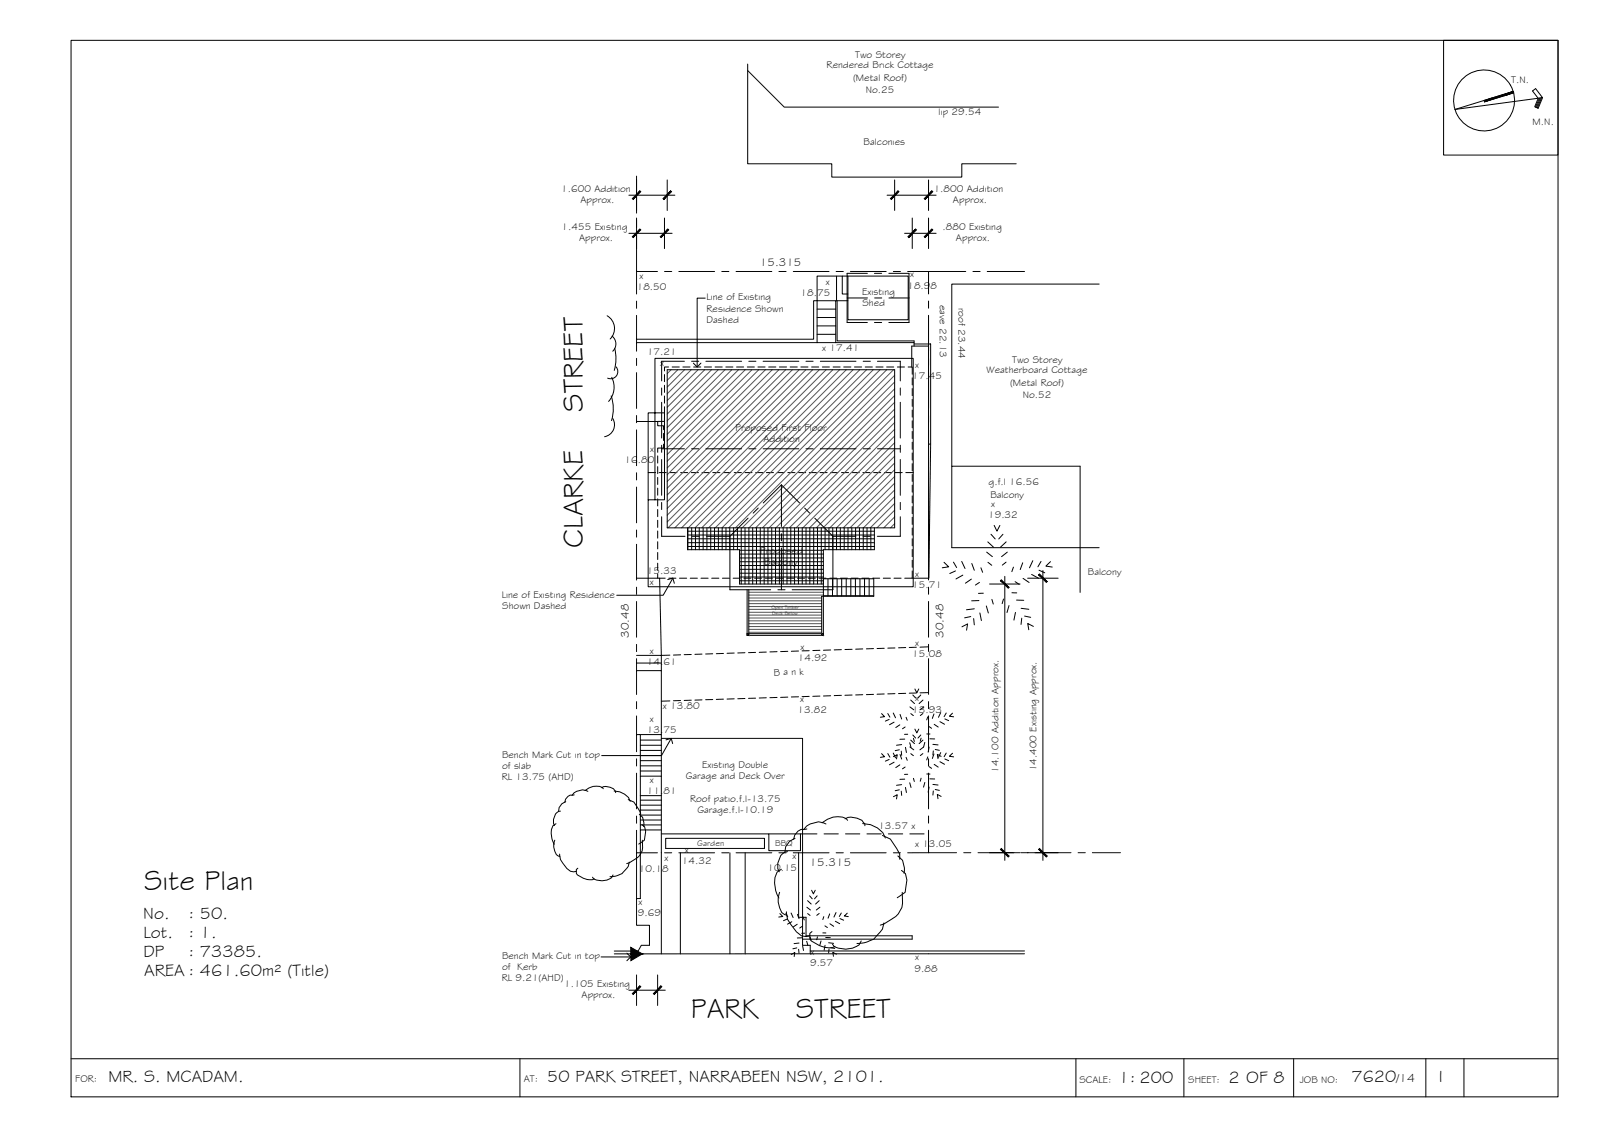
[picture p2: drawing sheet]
<svg xmlns="http://www.w3.org/2000/svg" width="420mm" height="297mm" viewBox="0 0 420 297" stroke-linecap="round" stroke-linejoin="round" font-family="sans-serif">
<!-- layer: BORDER -->
<g fill="none" stroke="#000" stroke-width=".26">
<path d="M18.6 10.6h390v277h-390zM378.6 10.6h30v30.1h-30zM396.9 24l-15.3 4.7 23-3.1-1.9-2.4-.8 .6 1.5 2-.9 2.2 .9 .4 1.2-2.8M397 24.3l-7.7 2.4M403.7 25.7l-1 2.4M404 25.7l-1 2.5M404.3 25.6l-1.1 2.7M18.6 277.6h390M136.4 277.6v10M282.2 277.6v10M310.5 277.6v10M339.3 277.6v10"/>
<path d="M374 277.6v10M383.9 277.6v10"/>
<circle cx="389.2" cy="26.3" r="8"/>
</g>
<g fill="#000" stroke="#000" stroke-width=".26">
<path d="M389.2 26.3l1.5-.4-1.4 .8zM389.3 26.7l1.4-.8 6.2-1.9z"/>
<path d="M389.3 26.7l6.2-1.9 1.4-.8zM395.5 24.8l1.4-.8 .1 .3z"/>
</g>
<!-- layer: DIMENSION -->
<g fill="none" stroke="#000" stroke-width=".26">
<path d="M164.9 51.2h12.1M166.9 47.2v8M166.9 57.2v8M174.3 57.2v8M175 47.2v8M232.6 51.2h12.9M234.6 47.2v8M239.3 57.2v8M243.5 47.2v8M243.5 57.2v8M164.9 61.2h11.4M237.2 61.2h8.3"/>
<path d="M259.5 153.1h8M263.5 151.1v74.5M269.5 151.6h8M273.5 149.6v76M259.5 223.6h8M269.5 223.6h8M164.9 259.6h9.6M166.9 255.6v8M172.5 255.6v8"/>
</g>
<!-- layer: 0 -->
<g fill="#000" stroke="#000" stroke-width=".26">
<path d="M167.8 50.1l-1.7 2.2 1.9-2zM167.8 50.1l-1.7 2.2-.3-.2z"/>
<path d="M173.9 52.1l.2 .2 1.8-2.2zM175.9 50.1l.2 .2-2 2z"/>
<path d="M235.5 50.1l-1.7 2.2 2-2zM235.5 50.1l-1.7 2.2-.3-.2z"/>
<path d="M242.4 52.1l.2 .2 1.8-2.2zM244.4 50.1l.2 .2-2 2z"/>
<path d="M167.8 60.1l-1.7 2.2 1.9-2zM167.8 60.1l-1.7 2.2-.3-.2z"/>
<path d="M173.2 62.1l.2 .2 1.8-2.2zM175.2 60.1l.2 .2-2 2z"/>
<path d="M240.1 60.1l-1.8 2.2 2.1-2zM238.1 62.1l2-2-1.8 2.2z"/>
<path d="M242.4 62.1l.2 .2 1.8-2.2zM244.4 60.1l.2 .2-2 2z"/>
<path d="M262.4 152.2l2 2 .2-.2zM262.6 152l2 2-2.2-1.8z"/>
<path d="M272.4 150.7l2 2 .2-.2zM272.4 150.7l.2-.2 2 2z"/>
<path d="M262.6 222.5l-.2 .2 2.2 1.8zM262.4 222.7l2.2 1.8-.2 .2z"/>
<path d="M272.4 222.7l2.2 1.8-2-2zM272.4 222.7l2.2 1.8-.2 .2z"/>
<path d="M167.8 258.5l-1.7 2.2 1.9-2zM167.8 258.5l-1.7 2.2-.3-.2z"/>
<path d="M173.4 258.5l-2 2 .2 .2zM173.4 258.5l.2 .2-2 2z"/>
</g>
<!-- layer: VEGSPREAD -->
<g fill="none" stroke="#000" stroke-width=".26">
<path d="M159.2 82.8a3.9 3.9 0 0 1 .8 6.1M160.4 98.9a5.6 5.6 0 0 1-.8 6.3M160.5 88.1a2.61 2.61 0 0 1 .2 4M161.2 91.3a11 11 0 0 1-.1 5.8M161.6 96.2a1.89 1.89 0 0 1 .1 2.3 1.89 1.89 0 0 1-2.3 .6M160.3 103.8a10.5 10.5 0 0 1 .1 6.5M160.7 109.7a3.2 3.2 0 0 1-2.1 4.8M260.7 137.7l.8 1.5 .7-1.5M247.6 147.4l1.2 1.2-1.7 .3M250.1 147.4l.8 1.4M250.6 149.7l-1.5 .7M252.2 147.2l.9 1.8"/>
<path d="M252.5 150.8l-1.8 1M254.8 151.8l-1.6 1.1M254.9 147.7l.6 1.8M255.5 159.6l-2 .3M256.7 157.5h-1.9M256.9 152.7l-1.1 .7M257.3 148.9l.4 1.1M257.9 155.5l-1.3 .1M258.7 158.9l.5 1.8M258.8 144.8l1.5 1.1M259.1 142.1l1.5 1.4M259.1 147.4l1 .8"/>
<path d="M259.9 140.1l1.1 1.2M260.1 157.1l.4 1.3M263 140.1l-1.1 1.2M263.2 157l-.4 1.3M263.9 147.4l-1 .8M263.9 142.1l-1.5 1.4M264.2 144.8l-1.5 1.1M264.6 158.8l-.5 1.8M265.4 155.4h1.3M265.8 148.7l-.4 1.2M266.2 152.5l1.1 .7M266.6 157.3l1.9 .1"/>
<path d="M267.8 159.5l2 .2M268.2 147.5l-.6 1.8M268.3 151.6l1.6 1.1M270.6 150.6l1.8 1M270.9 147l-.9 1.9M272.5 149.5l1.5 .7M273 147.2l-.8 1.4M275.5 147.2l-1.2 1.2 1.7 .3M252.3 164.3l1.5-.7-.3 1.6M254.6 161.6l-1.6 .4M255.4 162.2l.1 1.6M257 160.7l.4 2"/>
<path d="M266.3 160.6l-.4 2M268 162.1l-.2 1.6M268.7 161.5l1.6 .4M271 164.2l-1.5-.7 .3 1.6M231.2 187.1l.8 .8-1.1 .1M231.2 197.6l.8 .8-1.1 .2M232.8 187.1l.6 .9M232.8 197.6l.6 .9M233.2 188.6l-1 .5M233.2 199.1l-1 .5M234.3 186.9l.6 1.3M234.3 197.4l.6 1.3"/>
<path d="M234.3 198.4l1-.5-.2 1.1M234.5 189.3l-1.2 .7M234.5 199.8l-1.2 .7M235.9 196.6l-1.1 .2M236 190l-1.1 .7M236.1 187.3l.4 1.2M236.1 197.8l.4 1.2M236.4 196.9l.1 1.1M236.5 195.2l-1.4 .2M237.3 193.8h-1.3M237.4 190.6l-.7 .5M237.5 195.9l.2 1.4"/>
<path d="M237.6 188.1l.3 .7M237.6 198.6l.3 .7M238.1 192.5h-.9M238.6 194.7l.3 1.3M238.6 185.3l1.1 .8M238.6 195.8l1.1 .8M238.9 183.5l.9 1M238.9 194l.9 1M238.9 187.1l.7 .5M238.9 197.6l.7 .5M239.4 182.2l.7 .8M239.4 192.7l.7 .8"/>
<path d="M239.6 193.6l.2 .8M240 180.6l.5 1 .5-1M240 191.1l.5 1 .5-1M241.5 182.2l-.7 .8M241.5 192.7l-.7 .8M241.6 193.5l-.3 .8M242 187.1l-.6 .5M242 197.6l-.6 .5M242.1 183.5l-1 1M242.1 194l-1 1M242.3 185.3l-1 .8M242.3 195.8l-1 .8"/>
<path d="M242.6 194.6l-.4 1.3M243.1 192.4h.8M243.3 187.9l-.3 .8M243.3 198.4l-.3 .8M243.6 190.5l.7 .4M243.7 195.8l-.3 1.4M243.9 193.7h1.2M244.7 195.1l1.3 .2M244.8 196.9l-.1 1M244.9 187.2l-.4 1.2M244.9 197.7l-.4 1.2M245 189.9l1.1 .7"/>
<path d="M245.3 196.5l1.1 .2M246.5 189.2l1.2 .7M246.5 199.7l1.2 .7M246.7 186.8l-.6 1.3M246.7 197.3l-.6 1.3M246.8 198.3l-1-.5 .2 1.1M247.8 188.5l1 .4M247.8 199l1 .4M248.2 186.9l-.6 1M248.2 197.4l-.6 1M249.8 187l-.8 .8 1.1 .1M249.8 197.5l-.8 .8 1.1 .1"/>
<path d="M145.8 216a2.07 2.07 0 0 0-1.2 2.5l.2 1.4 .6 1.5M147 212.7h-.5a2.74 2.74 0 0 0-1.1 3.7M148.4 210.2a2.58 2.58 0 0 0-1.9 2.5M150.6 208.4a2.05 2.05 0 0 0-2.5 2M154.2 207.5a3.1 3.1 0 0 0-4.2 1M157.8 206.5a3 3 0 0 1 3.7 1v.3M158.2 206.8a2.88 2.88 0 0 0-3.7-.2l-1.1 .7M161.1 207.4a4.4 4.4 0 0 1 4.2 2.7M164.8 209.6l1.5 .7 1.7 2.8v1M167.7 213.5a3.2 3.2 0 0 1 1.1 3.2M168.3 216.2l.8 .6 .2 1.2-.3 2.3-1.5 1M208.5 219.8a3.6 3.6 0 0 0-2.6 3.5"/>
<path d="M211.6 217.3l-.5 .1a2.67 2.67 0 0 0-3 2.7M216.6 216a4.3 4.3 0 0 0-5.8 1.5M221.6 214.7a4.2 4.2 0 0 1 5.2 1.3v.5M222.3 215.1a3.6 3.6 0 0 0-3.8-.9l-1.5 .6-1.4 .9M226.3 215.9a6.1 6.1 0 0 1 5.9 3.8M231.4 219l2.1 1 2.5 3.9v1.4M234.3 208.9l1-.5-.2 1.1M235.9 207.1l-1.1 .2M236 200.5l-1.1 .7M236.4 207.4l.1 1.1M236.5 205.7l-1.4 .2M237.3 204.3h-1.3"/>
<path d="M237.4 201.1l-.7 .5M237.5 206.4l.2 1.4M238.1 203h-.9M238.6 205.2l.3 1.3M239.6 204.1l.2 .8M241.6 204l-.3 .8M242.6 205.1l-.4 1.3M243.1 202.9h.8M243.6 201l.7 .4M243.7 206.3l-.3 1.4M243.9 204.2h1.2M244.7 205.6l1.3 .2"/>
<path d="M244.8 207.4l-.1 1M245 200.4l1.1 .7M245.3 207l1.1 .2M246.8 208.8l-1-.5 .2 1.1M145.5 220.3a3.7 3.7 0 0 0 .9 4.1l.4 .1M146.8 223.9v.3a6.8 6.8 0 0 0 2.8 4.2l.9 .2 .7-.2M151.6 227.6l-.4 .4v1a4.3 4.3 0 0 0 4.7 1.4M160.8 229.4a2.87 2.87 0 0 1-2.9 1.5l-2.2-.4-.3-.5M165 226a4.9 4.9 0 0 1-5 3.8M168.5 220.3a4.2 4.2 0 0 1-2.1 5l-2 1.1M204.5 233.9a5.7 5.7 0 0 0 .5 5.3l.8 .6 .6 .1M204.5 239.5l.8 .8-1.1 .1"/>
<path d="M204.9 227.9l-1.1 .8a7 7 0 0 0 .5 6.8M206.1 239.5l.5 .9M206.3 239l.3 2 2.3 3.3 1.3 1.1 1.2 .1 1-.1M206.6 223.3l-.7 .1a3.9 3.9 0 0 0-1.5 5.2M207.5 239.4l.5 1.2M209.2 239.7l.4 1.1M211.6 237.8l1 .8M211.8 236.1l1 .9M211.8 239.5l.7 .5M212.3 234.9l.7 .7M212.9 233.4l.4 1 .5-1M214.3 234.9l-.7 .7"/>
<path d="M214.8 236.1l-.9 .9M214.8 239.5l-.6 .5M215 237.8l-.9 .8M217.6 239.6l-.4 1.1M219.3 239.2l-.6 1.2M220.6 239.4l-.5 .9M222.2 239.4l-.7 .7 1 .2M235.5 224.4l1.2 1.1 .5 2-.1 1.5M236.4 228.2l1.1 .8 .4 1.7-.5 3.2-2.1 1.5M236.6 233.9a6 6 0 0 1-1.7 6.4l-3.1 1.9-.9 .3M206.4 241l-.9 .4M207.5 250.2l1-.5-.2 1.1"/>
<path d="M207.7 241.7l-1.2 .6M209 248.5l-1.1 .2M209.1 242.3l-1 .7M209.5 248.9l.1 1M209.6 247.2l-1.3 .2M210.3 245.9h-1.2M210.4 242.8l-.7 .5M210.5 247.9l.2 1.3M210.7 240.4l.2 .8M211.1 244.7h-.8M211.6 246.8l.3 1.1M212.5 245.7l.2 .7"/>
<path d="M213 244.2l-.6 .5v1.4l.4 .6a7.6 7.6 0 0 0 5.4 1.8l.8-.4M214.4 245.6l-.2 .8M215.3 246.7l-.3 1.2M215.8 244.6h.8M216.1 240.3l-.3 .8M216.4 242.7l.6 .5M216.4 247.8l-.3 1.3M216.6 245.8h1.2M217.3 247.2l1.3 .1M217.4 248.8l-.1 1M217.7 242.2l1 .7M217.9 248.4l1 .3"/>
<path d="M219.1 241.5l1.1 .7M219.4 250.2l-1-.5 .2 1M220.3 240.8l1 .5M225.9 246.7l-.6 1a6.3 6.3 0 0 1-6.5 .5l-.5-.7M231.8 242l-.4 1.6-2.2 2.6-2.5 1-1.9 .1"/>
</g>
<!-- layer: EXISTING -->
<g fill="none" stroke="#000" stroke-width=".26">
<path d="M196.1 16.8v26.1h22.1v3.5h34.1v-3.5h14.2M196.1 18.5l9.6 9.6h56.2M214.3 78.8h-.9v10.1h-46.5M214.3 78.8h4.9v11h-4.9M214.3 78.8v-6.4h5.1v6.4M214.3 78.8v11M219.2 78.8h.3v10.6h20.2v.4h-20.5M219.4 72.4h3v6.4h-2.9M220.9 72.4v4.7h1.5M222.4 72.4h15.8v11.4h-15.8v-5M288.3 74.5h-38.7v47.7M166.9 89.8h47.4"/>
<path d="M174.3 98.2v1.9M175.4 96.2h-1.1v1.1M176.3 96.2h1.9M179.1 96.2h1.9M181.9 96.2h1.9M184.7 96.2h1.9M187.5 96.2h1.9M190.4 96.2h1.8M193.2 96.2h1.8M196 96.2h1.9M198.8 96.2h1.9M201.6 96.2h1.9"/>
<path d="M204.4 96.2h1.9M207.2 96.2h1.9M210 96.2h1.9M212.9 96.2h1.8M214.3 81h4.9M214.3 83.2h4.9M214.3 85.4h4.9M214.3 87.6h4.9M215.7 96.2h1.8M218.5 96.2h1.9M221.3 96.2h1.9M224.1 96.2h1.9"/>
<path d="M226.9 96.2h1.9M229.7 96.2h1.9M232.5 96.2h1.9M235.4 96.2h1.8M238.2 96.2h1.1v1.9M239.3 99.1v1.8M239.7 89.8v.9M239.7 90.2h3.8M243.5 90.2h.6v26.2l-.5 35.2zM243.5 90.7h-4.4v5.5M166.9 110.5h5.6M172.5 110.5v1.1h1.5v1.1"/>
<path d="M172.5 119.5v1.9M174 116.4v1.1h-1.5v1.1M174 113.6v1.9M174.3 109.4v1.1h-1.8M174.3 101v1.9M174.3 103.8v1.9M174.3 106.6v1.9M239.3 101.9v1.8M239.3 104.7v1.8M239.3 107.5v1.9M239.3 110.3v1.9M239.3 113.1v1.9"/>
<path d="M239.3 115.9v1.9M239.3 118.7v1.9M243.5 116.4h.6M172.5 122.3v1.9M172.5 125.2v1.8M172.5 128v1.8M172.5 130.8v1.8M172.5 133.6v1.9M172.5 136.4v1.9M172.5 139.2v1.9M239.3 121.6v1.8M239.3 124.4v1.8"/>
<path d="M239.3 127.2v1.8M239.3 130v1.9M239.3 132.8v1.9M239.3 135.6v1.9M239.3 138.4v1.9M166.9 151.6h5.6M172.5 150.5v1.1h2M172.5 142v1.9M172.5 144.8v1.9M172.5 147.7v1.8M173 151.6l.4 20.2h2.3M175.4 151.6h1.9"/>
<path d="M178.2 151.6h1.9M181 151.6h1.9M183.8 151.6h1.9M186.7 151.6h1.8M189.5 151.6h1.8M192.3 151.6h1.8M195.1 151.6h1.9M197.9 151.6h1.9M200.7 151.6h1.9M203.5 151.6h1.9M206.3 151.6h1.9M209.2 151.6h1.8"/>
<path d="M212 151.6h1.8M214.8 151.6h1.8M217.6 151.6h1.9M220.4 151.6h1.9M223.2 151.6h1.9M226 151.6h1.9M228.8 151.6h1.9M231.7 151.6h1.8M234.5 151.6h1.8M239.3 149.7v1.9h-2M239.3 151.6h4.2M239.3 141.2v1.9"/>
<path d="M239.3 144.1v1.8M239.3 146.9v1.8M288.3 143.6h-38.7v-21.4h33.7v33.1M166.9 175.8h6.5v16.8M166.9 171.8h6.5v4M166.9 173.8h6.5M178.5 171.7h-1.9M181.3 171.6h-1.9M184.1 171.5h-1.8M186.9 171.4l-1.8 .1M189.7 171.3l-1.8 .1M192.6 171.2l-1.9 .1"/>
<path d="M195.4 171.1l-1.9 .1M198.2 171l-1.9 .1M201 171h-1.9M203.8 170.9h-1.9M206.6 170.8h-1.9M209.4 170.7h-1.9M212.2 170.6h-1.8M215 170.5l-1.8 .1M217.9 170.4l-1.9 .1M220.7 170.3l-1.9 .1M223.5 170.2l-1.9 .1M226.3 170.1l-1.9 .1"/>
<path d="M229.1 170l-1.9 .1M231.9 170h-1.9M234.7 169.9h-1.9M237.5 169.8h-1.8M240.3 169.7h-1.8M243.5 169.6l-2.2 .1M166.9 192.6h1v10.9M167.9 192.6h5.5v1M167.9 199.4h5.5M167.9 198.1h5.5M167.9 196.7h5.5M167.9 195.4h5.5"/>
<path d="M167.9 194h5.5M175.7 183.8h-2.3M178.5 183.7h-1.9M181.3 183.6h-1.9M184.1 183.5l-1.8 .1M186.9 183.4h-1.8M189.7 183.3l-1.8 .1M192.6 183.2l-1.9 .1M195.4 183.1l-1.9 .1M198.2 183l-1.9 .1M201 182.9l-1.9 .1M203.8 182.9h-1.9"/>
<path d="M206.6 182.8h-1.9M209.4 182.7h-1.9M212.2 182.6h-1.8M215 182.5l-1.8 .1M217.9 182.4l-1.9 .1M220.7 182.3l-1.9 .1M223.5 182.2l-1.9 .1M226.3 182.1l-1.9 .1M229.1 182l-1.9 .1M231.9 181.9l-1.9 .1M234.7 181.9h-1.9M237.5 181.8h-1.8"/>
<path d="M240.3 181.7h-1.8M243.5 181.6h-2.2M167.9 208.6h5.5M167.9 216.3h5.5M167.9 215h5.5M167.9 213.7h5.5M167.9 212.4h5.5M167.9 211.1h5.5M167.9 209.8h5.5M167.9 208.6v9M167.9 202.1h5.5M167.9 200.8h5.5"/>
<path d="M173.4 217.6h-5.5v18h-1M173.4 203.5h-5.5v5.1M173.4 218.6h28.2v4.4h8.3v-4.4M174.6 219.8h25.9v2.6h-25.9zM201.6 218.6h12.7M216.1 218.6h3.8M221.7 218.6h3.8M227.4 218.6h3.7M233 218.6h3.8M238.6 218.6h3.8M166.9 223.6v19h3.4v5.2h-2.1l-1.3 2.3M173.4 223.6v26.5"/>
<path d="M178.4 223.6v26.5M191.4 223.6v26.5M195.4 223.6v26.5M209.5 223.6v16.9h1.9v4.8h27.8v.9h-28.7M210.5 223.6v24.2h2v2.3M161.1 250.1h5.8M161.1 249.3h6.3M212.5 249.3h56.2M268.7 250.1h-101.8"/>
</g>
<!-- layer: BOUNDARY -->
<g fill="none" stroke="#000" stroke-width=".26">
<path d="M166.9 46.2v9.7M166.9 57.8v1.8M166.9 61.5v15.6M166.9 78.9v1.9M166.9 71.2h5.5M174.3 71.2h1.9M178 71.2h9.4M189.3 71.2h1.9M193 71.2h9.4M204.3 71.2h1.9M208.1 71.2h9.3M219.3 71.2h1.9"/>
<path d="M223 71.2h9.4M234.3 71.2h1.9M238 71.2h15.3M243.5 71.2v5.9M243.5 78.9v1.9M255.2 71.2h1.9M258.9 71.2h9.8M166.9 82.7v9.4M166.9 94v1.8M166.9 97.7v9.4M243.5 82.7v9.3M243.5 93.9v1.9"/>
<path d="M243.5 97.7v9.4M166.9 108.9v1.9M166.9 112.7v9.4M243.5 108.9v1.9M243.5 112.7v9.4M166.9 123.9v1.9M166.9 127.7v9.4M166.9 139v1.8M243.5 123.9v1.9M243.5 127.7v9.3M243.5 138.9v1.9M166.9 142.7v9.4"/>
<path d="M166.9 153.9v1.9M166.9 157.7v9.4M243.5 142.7v9.4M243.5 153.9v1.9M243.5 157.7v9.4M166.9 168.9v1.9M166.9 172.7v9.4M243.5 168.9v1.9M243.5 172.7v9.3M166.9 184v1.8M166.9 187.7v9.4M166.9 198.9v1.9"/>
<path d="M243.5 183.9v1.9M243.5 187.7v9.4M243.5 198.9v1.9M166.9 217.7v5.9h5.5M166.9 202.7v9.4M166.9 213.9v1.9M243.5 202.7v9.4M243.5 213.9v1.9M243.5 217.7v5.9M174.3 223.6h1.9M178 223.6h9.4M189.3 223.6h1.9"/>
<path d="M193 223.6h9.4M204.3 223.6h1.9M208.1 223.6h9.3M219.3 223.6h1.9M223 223.6h9.4M234.3 223.6h1.9M243.5 223.6h-5.5M243.5 223.6h7.4M252.8 223.6h1.8M256.5 223.6h9.4M267.8 223.6h1.8M271.5 223.6h9.4"/>
<path d="M282.8 223.6h1.8M286.5 223.6h7.4"/>
</g>
<!-- layer: BLD_01 -->
<path d="M173.4 223.6v-30h37.1v30" fill="none" stroke="#000" stroke-width=".26"/>
<!-- layer: TEXT -->
<path d="M165.4 248.4l3.1 1.7h-3.1zM165.4 250.1l.1 1.8 3-1.8z" fill="#000" stroke="#000" stroke-width=".26"/>
<!-- layer: 0 -->
<path d="M185 78.2h-2.2v18M181.8 95.2l1 1 1-1M175.1 151.9l1.4-.3 .4 1.3M176.5 151.6l-2.6 4.5h-12.2M174.7 194l1.4-.4 .3 1.3M176.1 193.6l-2.6 4.5h-15.7M157.6 250.9h7.8M164.4 249.9l1 1-1 1" fill="none" stroke="#000" stroke-width=".26"/>
<!-- layer: ROOFPLAN EXIST. -->
<g fill="none" stroke="#000" stroke-width=".26">
<path d="M222.2 78.1h5.3M227.5 71.7h-5.3v12.9h5.3M229.3 71.7h1.9M229.4 78.1h1.9M233.1 71.7h5.3v12.9h-5.3M233.1 78.1h5.3M229.3 84.6h1.9M170 131h4.3v-22.8h-4.3v45.6h69.5v-59.8h-67.7v37M170 123.9h1.9M172.9 123.9h1.8M175.7 123.9h1.9M178.5 123.9h1.9"/>
<path d="M181.3 123.9h1.9M184.1 123.9h1.9M186.9 123.9h1.9M189.7 123.9h1.9M192.6 123.9h1.8M195.4 123.9h1.8M198.2 123.9h1.9M201 123.9h1.9M203.8 123.9h1.9M206.6 123.9h1.9M209.4 123.9h1.9M212.2 123.9h1.9"/>
<path d="M215.1 123.9h1.8M217.9 123.9h1.8M220.7 123.9h1.9M223.5 123.9h1.9M226.3 123.9h1.9M229.1 123.9h1.9M231.9 123.9h1.9M234.7 123.9h1.9M237.6 123.9h1.9"/>
</g>
<!-- layer: HATCH -->
<g fill="none" stroke="#545454" stroke-width=".26">
<path d="M176 96.9l-1 1.1M177.8 96.9l-2.8 2.8M179.5 96.9l-4.5 4.6M181.3 96.9l-6.3 6.3M183.1 96.9l-8.1 8.1M184.8 96.9l-9.8 9.9M186.6 96.9l-11.6 11.7M188.4 96.9l-13.4 13.4M190.1 96.9l-15.1 15.2M191.9 96.9l-16.9 16.9M193.7 96.9l-18.7 18.7M195.5 96.9l-20.5 20.5"/>
<path d="M197.2 96.9l-22.2 22.3M199 96.9l-24 24M200.8 96.9l-25.8 25.8M202.5 96.9l-27.5 27.6M204.3 96.9l-29.3 29.3M206.1 96.9l-31.1 31.1M207.8 96.9l-32.8 32.9M209.6 96.9l-34.6 34.6M211.4 96.9l-36.4 36.4M213.1 96.9l-38.1 38.2M214.9 96.9l-39.9 39.9M216.7 96.9l-41.5 41.5"/>
<path d="M218.4 96.9l-41.4 41.5M220.2 96.9l-41.4 41.5M222 96.9l-41.5 41.5M223.7 96.9l-41.4 41.5M225.5 96.9l-41.4 41.5M227.3 96.9l-41.5 41.5M229 96.9l-41.4 41.5M230.8 96.9l-41.4 41.5M232.6 96.9l-41.5 41.5M234.3 96.9l-41.4 41.5M234.6 98.4l-39.9 40M234.6 100.2l-38.2 38.2"/>
<path d="M234.6 101.9l-36.4 36.5M234.6 103.7l-34.6 34.7M234.6 105.5l-32.9 32.9M234.6 107.2l-31.1 31.2M234.6 109l-29.3 29.4M234.6 110.8l-27.6 27.6M234.6 112.5l-25.8 25.9M234.6 114.3l-24 24.1M234.6 116.1l-22.3 22.3M234.6 117.8l-20.5 20.6M234.6 119.6l-18.7 18.8M234.6 121.4l-17 17"/>
<path d="M234.6 123.1l-15.2 15.3M234.6 124.9l-13.4 13.5M234.6 126.7l-11.7 11.7M234.6 128.5l-9.9 9.9M234.6 130.2l-8.1 8.2M234.6 132l-6.4 6.4M234.6 133.7l-4.6 4.7M234.6 135.5l-2.8 2.9M234.6 137.3l-1 1.1M196.4 155.3h19.5M196.4 156h19.5M196.4 156.8h19.1"/>
<path d="M196.4 157.5h19.1M196.4 158.3h19.1M196.4 159h19.1M196.4 159.8h19.1M196.4 160.5h19.1M196.4 161.3h19.1M196.4 162h19.1M196.4 162.8h19.1M196.4 163.5h19.1M196.4 164.3h19.1M196.4 165h19.1M196.4 165.8h19.1"/>
</g>
<!-- layer: NEWWORK -->
<g fill="none" stroke="#000" stroke-width=".26">
<path d="M175 96.9h59.6v41.5h-59.6zM180.3 138.4v5.7h13.7v9h21.9v-9h13.4v-5.7M196.4 154.6v11.5M215.9 151.6v15h-20v-12M215.9 151.7h13.3M215.9 156.2h13.3M217.2 151.7v4.5M218.3 151.7v4.5M219.5 151.7v4.5M220.8 151.7v4.5M221.9 151.7v4.5M223.1 151.7v4.5"/>
<path d="M224.4 151.7v4.5M225.5 151.7v4.5M226.7 151.7v4.5M228 151.7v4.5M229.2 151.6v4.7h-13.7v9.8h-19.1M195.9 166.1h.5v.5h-.5zM215.5 166.1h.4v.5h-.4z"/>
</g>
<!-- layer: HATCH -->
<g fill="#545454" stroke="#545454" stroke-width=".26">
<path d="M215.5 166.1l.4 .5v-.5zM215.5 166.1l.4 .5h-.4z"/>
<path d="M195.9 166.1l.5 .5v-.5zM195.9 166.1l.5 .5h-.5z"/>
</g>
<!-- layer: ROOFPLAN NEW -->
<g fill="none" stroke="#000" stroke-width=".26">
<path d="M179.5 94.7h-6v5.2M181.4 94.7h1.9M185.1 94.7h9.4M196.4 94.7h1.9M200.1 94.7h9.4M211.4 94.7h1.9M215.1 94.7h9.4M226.4 94.7h1.9M230.1 94.7h6v5.2M173.5 117.7h6M173.5 101.7v1.9M173.5 105.5v9.3"/>
<path d="M173.5 116.7v1.9M181.4 117.7h1.9M185.1 117.7h9.4M196.4 117.7h1.9M200.1 117.7h9.4M211.4 117.7h1.9M215.1 117.7h9.4M226.4 117.7h1.9M230.1 117.7h6M236.1 101.7v1.9M236.1 105.5v9.3M236.1 116.7v1.9"/>
<path d="M173.5 120.5v9.4M173.5 131.7v1.9M173.5 135.5v5.1h6.2M196.2 135.8l-4.8 4.8M198.9 133.2l-1.4 1.3M204.9 127.1v10.9M204.9 139.9v1.9M204.9 127.1l-4.7 4.8M204.9 127.1l4.8 4.8M211 133.2l1.4 1.3M213.7 135.8l4.7 4.8M236.1 120.5v9.4"/>
<path d="M236.1 131.7v1.9M236.1 135.5v5.1h-6M181.6 140.6h1.8M185.3 140.6h6.1M191.4 140.6v14h10.7M204 154.6h1.9M204.9 143.7v10.9M218.4 140.6h6.1M218.4 140.6v14h-10.6M226.3 140.6h1.9"/>
</g>
<!-- layer: TILES -->
<g fill="none" stroke="#000" stroke-width=".26">
<path d="M180.3 139.3h49M180.4 138.4v5.7M181.4 138.4v5.7M182.4 138.4v5.7M183.4 138.4v5.7M184.4 138.4v5.7M185.4 138.4v5.7M186.4 138.4v5.7M187.4 138.4v5.7M188.4 138.4v5.7M189.4 138.4v5.7M190.4 138.4v5.7"/>
<path d="M191.4 138.4v5.7M192.4 138.4v5.7M193.4 138.4v5.7M194.4 138.4v14.7M195.4 138.4v14.7M196.4 138.4v14.7M197.4 138.4v14.7M198.4 138.4v14.7M199.4 138.4v14.7M200.4 138.4v14.7M201.4 138.4v14.7M202.4 138.4v14.7"/>
<path d="M203.4 138.4v14.7M204.4 138.4v14.7M205.4 138.4v14.7M206.4 138.4v14.7M207.4 138.4v14.7M208.4 138.4v14.7M209.4 138.4v14.7M210.4 138.4v14.7M211.4 138.4v14.7M212.4 138.4v14.7M213.4 138.4v14.7M214.4 138.4v14.7"/>
<path d="M215.4 138.4v14.7M216.4 138.4v5.7M217.4 138.4v5.7M218.4 138.4v5.7M219.4 138.4v5.7M220.4 138.4v5.7M221.4 138.4v5.7M222.4 138.4v5.7M223.4 138.4v5.7M224.4 138.4v5.7M225.4 138.4v5.7M226.4 138.4v5.7"/>
<path d="M227.4 138.4v5.7M228.4 138.4v5.7M180.3 140.3h49M180.3 141.3h49M180.3 142.3h49M180.3 143.3h49M194 144.3h21.9M194 145.3h21.9M194 146.3h21.9M194 147.3h21.9M194 148.3h21.9M194 149.3h21.9"/>
<path d="M194 150.3h21.9M194 151.3h21.9M194 152.3h21.9"/>
</g>
<g font-size="7.5">
<text x="152.9" y="108" transform="rotate(-90 152.9 108)">STREET</text>
<text x="152.9" y="143.6" transform="rotate(-90 152.9 143.6)">CLARKE</text>
<text x="37.8" y="233.3">Site Plan</text>
<text x="181.2" y="266.9">PARK</text>
<text x="208.8" y="266.9">STREET</text>
</g>
<g font-size="4.5">
<text x="37.6" y="240.9">No.</text>
<text x="37.6" y="245.9">Lot.</text>
<text x="49.4" y="240.9">: 50.</text>
<text x="49.4" y="245.9">: 1.</text>
<text x="37.6" y="250.9">DP</text>
<text x="49.4" y="250.9">: 73385.</text>
<text x="37.8" y="255.9">AREA : 461.60m² (Title)</text>
<text x="28.4" y="283.6">MR. S. MCADAM.</text>
<text x="143.5" y="283.6">50 PARK STREET, NARRABEEN NSW, 2101.</text>
<text x="293.4" y="283.9">1: 200</text>
<text x="322.2" y="283.9">2 OF 8</text>
<text x="354.4" y="283.8">7620</text>
<text x="377.4" y="283.7">I</text>
</g>
<text font-size="3.2" x="366.2" y="283.8">/14</text>
<g font-size="3">
<text x="199.3" y="69.7">15.315</text>
<text x="165" y="167.3" transform="rotate(-90 165 167.3)">30.48</text>
<text x="247.5" y="167.3" transform="rotate(-90 247.5 167.3)">30.48</text>
<text x="212.4" y="227">15.315</text>
</g>
<g font-size="2.6">
<text x="216.8" y="17.9">Rendered Brick Cottage</text>
<text x="224.3" y="15.3">Two Storey</text>
<text x="223.7" y="21.2">(Metal Roof)</text>
<text x="396.3" y="21.7">T.N.</text>
<text x="227.1" y="24.5">No.25</text>
<text x="246.2" y="30.2">lip 29.54</text>
<text x="402" y="32.9">M.N.</text>
<text x="226.5" y="38.1">Balconies</text>
<text x="147.2" y="50.2">1.600 Addition</text>
<text x="152.3" y="53.2">Approx.</text>
<text x="244.9" y="50.2">1.800 Addition</text>
<text x="249.9" y="53.2">Approx.</text>
<text x="147.3" y="60.2">1.455 Existing</text>
<text x="151.9" y="63.2">Approx.</text>
<text x="247.2" y="60.2">.880 Existing</text>
<text x="250.7" y="63.2">Approx.</text>
<text x="167" y="75.9">18.50</text>
<text x="167.8" y="73">x</text>
<text x="210" y="77.5">18.75</text>
<text x="216.6" y="74.6">x</text>
<text x="226.1" y="77.3">Existing</text>
<text x="238" y="75.7">18.98</text>
<text x="238.7" y="72.7">x</text>
<text x="185.3" y="78.7">Line of Existing</text>
<text x="185.3" y="81.7">Residence Shown</text>
<text x="226.2" y="80.2">Shed</text>
<text x="246.5" y="79.9" transform="rotate(90 246.5 79.9)">eave 22.13</text>
<text x="251.4" y="80.7" transform="rotate(90 251.4 80.7)">roof 23.44</text>
<text x="185.3" y="84.6">Dashed</text>
<text x="169.7" y="93">17.21</text>
<text x="173.1" y="95.9">x</text>
<text x="215.7" y="92.1">x 17.41</text>
<text x="265.4" y="95.1">Two Storey</text>
<text x="239.3" y="99.5">17.45</text>
<text x="240" y="96.5">x</text>
<text x="258.7" y="97.8">Weatherboard Cottage</text>
<text x="264.9" y="101.1">(Metal Roof)</text>
<text x="268.3" y="104.3">No.52</text>
<text x="192.9" y="113.1">Proposed First Floor</text>
<text x="170.5" y="118.6">x</text>
<text x="200.2" y="116">Addition</text>
<text x="163.8" y="121.5">16.80</text>
<text x="259.3" y="127.1">g.f.l 16.56</text>
<text x="259.7" y="130.6">Balcony</text>
<text x="259.2" y="135.8">19.32</text>
<text x="259.9" y="132.9">x</text>
<text x="199.4" y="145.1">Proposed</text>
<text x="200.4" y="148">Balcony</text>
<text x="169.7" y="150.4">15.33</text>
<text x="170.4" y="153.3">x</text>
<text x="239.3" y="154.1">15.71</text>
<text x="240" y="151.2">x</text>
<text x="285.3" y="150.7">Balcony</text>
<text x="131.6" y="156.6">Line of Existing Residence</text>
<text x="131.7" y="159.6">Shown Dashed</text>
<text x="170.4" y="171.5">x</text>
<text x="209.2" y="173.2">14.92</text>
<text x="210" y="170.3">x</text>
<text x="239.3" y="172.3">15.08</text>
<text x="240" y="169.3">x</text>
<text x="169.7" y="174.4">14.61</text>
<text x="202.9" y="177.1" transform="rotate(-2 202.9 177.1)">B a n k</text>
<text x="173.8" y="185.9">x 13.80</text>
<text x="209.9" y="184.1">x</text>
<text x="240" y="183.9">x</text>
<text x="170.4" y="189.2">x</text>
<text x="209.1" y="187">13.82</text>
<text x="239.3" y="186.8">13.93</text>
<text x="169.7" y="192.1">13.75</text>
<text x="131.7" y="198.7">Bench Mark Cut in top</text>
<text x="131.7" y="201.6">of slab</text>
<text x="184.2" y="201.3">Existing Double</text>
<text x="261.8" y="202.7" transform="rotate(-90 261.8 202.7)">14.100 Addition Approx.</text>
<text x="271.8" y="202.2" transform="rotate(-90 271.8 202.2)">14.400 Existing Approx.</text>
<text x="131.6" y="204.5">RL 13.75 (AHD)</text>
<text x="169.7" y="208.1">11.81</text>
<text x="170.4" y="205.2">x</text>
<text x="179.8" y="204.3">Garage and Deck Over</text>
<text x="181" y="210.1">Roof patio.f.l-13.75</text>
<text x="182.9" y="213.1">Garage.f.l-10.19</text>
<text x="230.4" y="217.4">13.57 x</text>
<text x="174.3" y="225.6">x</text>
<text x="178.8" y="226.6">14.32</text>
<text x="179.6" y="223.7">x</text>
<text x="207.9" y="225.3">x</text>
<text x="240" y="222">x 13.05</text>
<text x="167.6" y="228.6">10.18</text>
<text x="201.3" y="228.3">10.15</text>
<text x="167.4" y="237.3">x</text>
<text x="167.3" y="240.3">9.69</text>
<text x="131.7" y="251.5">Bench Mark Cut in top</text>
<text x="212.6" y="250.4">x</text>
<text x="240" y="251.8">x</text>
<text x="131.6" y="257.3">RL 9.21(AHD)</text>
<text x="131.7" y="254.4">of Kerb</text>
<text x="212.5" y="253.3">9.57</text>
<text x="239.8" y="254.7">9.88</text>
<text x="147.9" y="258.7">1.105 Existing</text>
<text x="152.5" y="261.6">Approx.</text>
<text x="19.8" y="283.8">FOR:</text>
<text x="137.4" y="283.6">AT:</text>
<text x="283.1" y="283.9">SCALE:</text>
<text x="311.6" y="283.9">SHEET:</text>
<text x="340.9" y="283.9">JOB NO:</text>
</g>
<g font-size="2.2">
<text x="182.9" y="221.9">Garden</text>
<text x="203.3" y="221.9">BBQ</text>
</g>
<g font-size="1.3">
<text x="202.3" y="159.8">Open Timber</text>
<text x="202.6" y="161.2">Deck Below</text>
</g>
</svg>
